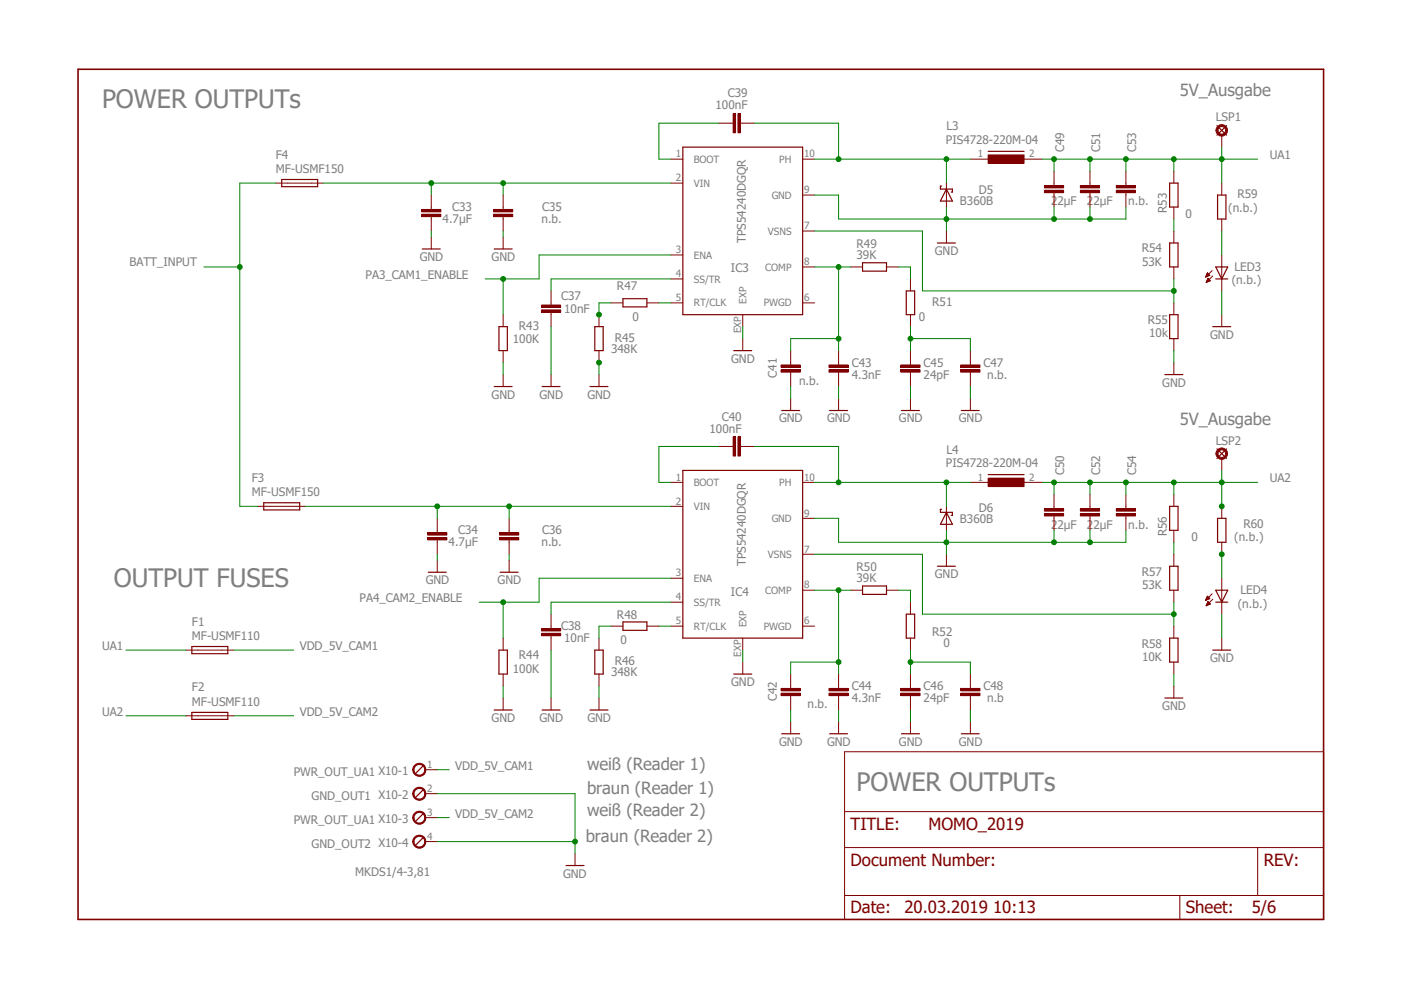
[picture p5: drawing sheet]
<svg xmlns="http://www.w3.org/2000/svg" width="297mm" height="210mm" viewBox="0 0 297 210" stroke-linecap="round" stroke-linejoin="round" font-family="sans-serif">
<path d="M16.5 14.7h264.1v180.2h-264.1z" fill="none" stroke="#7f0000" stroke-width=".34"/>
<path d="M193 76.9v.5M193 78.9v.5M179.1 159.4h101.5v35.5h-101.5zM179.1 179.7h101.5M179.1 172.1h101.5M266.7 179.7v10.2M179.1 189.9h101.5M250.1 189.9v5" fill="none" stroke="#7f0000" stroke-width=".21"/>
<path d="M191 78.4h4.1v.5h-4.1z" fill-rule="evenodd" fill="#7f0000"/>
<path d="M191 78.4h4.1v.5h-4.1z" fill="none" stroke="#7f0000" stroke-width=".21"/>
<path d="M191 77.4h4.1v.5h-4.1z" fill-rule="evenodd" fill="#7f0000"/>
<path d="M116.8 64.2v.5M116.8 66.2v.5M191 77.4h4.1v.5h-4.1zM193 74.3v2.6M193 79.4v2.6" fill="none" stroke="#7f0000" stroke-width=".21"/>
<path d="M114.8 65.7h4.1v.5h-4.1z" fill-rule="evenodd" fill="#7f0000"/>
<path d="M114.8 65.7h4.1v.5h-4.1z" fill="none" stroke="#7f0000" stroke-width=".21"/>
<path d="M114.8 64.7h4.1v.5h-4.1z" fill-rule="evenodd" fill="#7f0000"/>
<path d="M154.9 26.1h.5M157 26.1h.5M180.3 56.6h2.6M188 56.6h2.5M114.8 64.7h4.1v.5h-4.1zM116.8 61.7v2.5M116.8 66.7v2.6M127 66.7v2.6M127 74.3v2.6" fill="none" stroke="#7f0000" stroke-width=".21"/>
<path d="M182.9 55.7h5.1v1.8h-5.1zM126.1 69.3h1.8v5h-1.8z" fill="none" stroke="#7f0000" stroke-width=".25"/>
<path d="M155.4 24.1h.6v4.1h-.6z" fill-rule="evenodd" fill="#7f0000"/>
<path d="M155.4 24.1h.6v4.1h-.6z" fill="none" stroke="#7f0000" stroke-width=".21"/>
<path d="M156.5 24.1h.5v4.1h-.5z" fill-rule="evenodd" fill="#7f0000"/>
<path d="M152.4 26.1h2.5M156.5 24.1h.5v4.1h-.5zM157.5 26.1h2.5M91.4 43.9v.5M91.4 45.9v.5M91.4 50.2v2.6" fill="none" stroke="#7f0000" stroke-width=".21"/>
<path d="M89.5 52.8h3.8" fill="none" stroke="#7f0000" stroke-width=".25"/>
<path d="M89.4 45.4h4.1v.5h-4.1z" fill-rule="evenodd" fill="#7f0000"/>
<path d="M89.4 45.4h4.1v.5h-4.1z" fill="none" stroke="#7f0000" stroke-width=".21"/>
<path d="M89.4 44.4h4.1v.5h-4.1z" fill-rule="evenodd" fill="#7f0000"/>
<path d="M89.4 44.4h4.1v.5h-4.1zM91.4 41.4v2.5M91.4 46.4v2.6" fill="none" stroke="#7f0000" stroke-width=".21"/>
<path d="M258 26.6l2.1 2.1M260.1 26.6l-2.1 2.1" fill="none" stroke="#7f0000" stroke-width=".25"/>
<path d="M258.2 26.8a1.22 1.22 0 0 1 1.9 .3 1.22 1.22 0 0 1-.8 1.8 1.22 1.22 0 0 1-1.5-1.3h.4a.82 .82 0 0 1 1.2-.7 .82 .82 0 0 1 .2 1.4 .82 .82 0 0 1-1.3-.4l-.1-.3h-.4l.1-.4z" fill-rule="evenodd" fill="#7f0000"/>
<path d="M258.2 26.8a1.22 1.22 0 0 1 1.9 .3 1.22 1.22 0 0 1-.8 1.8 1.22 1.22 0 0 1-1.5-1.3h.4a.82 .82 0 0 1 1.2-.7 .82 .82 0 0 1 .2 1.4 .82 .82 0 0 1-1.3-.4l-.1-.3h-.4l.1-.4zM259 28.7v2.5" fill="none" stroke="#7f0000" stroke-width=".21"/>
<path d="M258 95.2l2.1 2M260.1 95.2l-2.1 2" fill="none" stroke="#7f0000" stroke-width=".25"/>
<path d="M258.2 95.3a1.22 1.22 0 0 1 1.9 .3 1.22 1.22 0 0 1-.8 1.8 1.22 1.22 0 0 1-1.5-1.2h.4a.82 .82 0 0 1 1.2-.7 .82 .82 0 0 1 .2 1.3 .82 .82 0 0 1-1.3-.3l-.1-.3h-.4l.1-.5z" fill-rule="evenodd" fill="#7f0000"/>
<g fill="none" stroke="#7f0000" stroke-width=".21">
<path d="M142.2 38.8h2.6M142.2 33.7h2.6M170.2 33.7h2.5M142.2 54.1h2.6M142.2 59.1h2.6M170.2 41.4h2.5M170.2 49h2.5M170.2 56.6h2.5M193 59.1v2.6M116.8 79.4v2.6M127 79.4v2.6M129.5 64.2h2.6"/>
<path d="M137.2 64.2h2.5M142.2 64.2h2.6M157.5 66.7v2.6M157.5 71.8v2.5M170.2 64.2h2.5M193 66.7v2.6M205.7 76.9v.5M205.7 78.9v.5M193 84.5v2.5M258.2 95.3a1.22 1.22 0 0 1 1.9 .3 1.22 1.22 0 0 1-.8 1.8 1.22 1.22 0 0 1-1.5-1.2h.4a.82 .82 0 0 1 1.2-.7 .82 .82 0 0 1 .2 1.3 .82 .82 0 0 1-1.3-.3l-.1-.3h-.4l.1-.5zM259 97.2v2.5"/>
</g>
<path d="M144.8 31.2h25.4v35.5h-25.4zM132.1 63.3h5.1v1.8h-5.1zM155.6 74.3h3.8M192.1 61.7h1.8v5h-1.8zM114.9 82h3.8M125.1 82h3.8M191.1 87h3.8" fill="none" stroke="#7f0000" stroke-width=".25"/>
<path d="M203.7 78.4h4.1v.5h-4.1z" fill-rule="evenodd" fill="#7f0000"/>
<path d="M203.7 78.4h4.1v.5h-4.1z" fill="none" stroke="#7f0000" stroke-width=".21"/>
<path d="M203.7 77.4h4.1v.5h-4.1z" fill-rule="evenodd" fill="#7f0000"/>
<path d="M177.8 76.9v.5M177.8 78.9v.5M203.7 77.4h4.1v.5h-4.1zM205.7 74.3v2.6M205.7 79.4v2.6M205.7 84.5v2.5" fill="none" stroke="#7f0000" stroke-width=".21"/>
<path d="M203.8 87h3.8" fill="none" stroke="#7f0000" stroke-width=".25"/>
<path d="M175.8 78.4h4v.5h-4z" fill-rule="evenodd" fill="#7f0000"/>
<path d="M175.8 78.4h4v.5h-4z" fill="none" stroke="#7f0000" stroke-width=".21"/>
<path d="M175.8 77.4h4v.5h-4z" fill-rule="evenodd" fill="#7f0000"/>
<path d="M167.6 76.9v.5M167.6 78.9v.5M175.8 77.4h4v.5h-4zM177.8 74.3v2.6M177.8 79.4v2.6M177.8 84.5v2.5" fill="none" stroke="#7f0000" stroke-width=".21"/>
<path d="M175.9 87h3.8" fill="none" stroke="#7f0000" stroke-width=".25"/>
<path d="M165.6 78.4h4.1v.5h-4.1z" fill-rule="evenodd" fill="#7f0000"/>
<path d="M165.6 78.4h4.1v.5h-4.1z" fill="none" stroke="#7f0000" stroke-width=".21"/>
<path d="M165.6 77.4h4.1v.5h-4.1z" fill-rule="evenodd" fill="#7f0000"/>
<path d="M200.7 38.8v5.1M165.6 77.4h4.1v.5h-4.1zM167.6 74.3v2.6M167.6 79.4v2.6M167.6 84.5v2.5" fill="none" stroke="#7f0000" stroke-width=".21"/>
<path d="M199.6 39.5h-.2v.6h2.5v.6h-.2M209.5 32.1h7.6M200.7 40.1l1.2 2.5h-2.5zM165.7 87h3.8" fill="none" stroke="#7f0000" stroke-width=".25"/>
<path d="M209.5 32.9h7.6v1.7h-7.6z" fill-rule="evenodd" fill="#7f0000"/>
<path d="M205.7 33.7h5.1M209.5 32.9h7.6v1.7h-7.6zM215.9 33.7h5M248.9 36.3v2.5M106.7 43.9v.5M106.7 45.9v.5M200.7 49v2.5M248.9 43.9v2.5M248.9 49v2.5M248.9 56.6v2.5M248.9 64.2v2.5M248.9 71.8v2.5" fill="none" stroke="#7f0000" stroke-width=".21"/>
<path d="M248 38.8h1.8v5.1h-1.8zM198.8 51.5h3.8M248 51.5h1.8v5.1h-1.8zM248 66.7h1.8v5.1h-1.8z" fill="none" stroke="#7f0000" stroke-width=".25"/>
<path d="M104.6 45.4h4.1v.5h-4.1z" fill-rule="evenodd" fill="#7f0000"/>
<path d="M104.6 45.4h4.1v.5h-4.1z" fill="none" stroke="#7f0000" stroke-width=".21"/>
<path d="M104.6 44.4h4.1v.5h-4.1z" fill-rule="evenodd" fill="#7f0000"/>
<path d="M223.5 38.8v.5M104.6 44.4h4.1v.5h-4.1zM106.7 41.4v2.5M106.7 46.4v2.6M106.7 50.2v2.6M223.5 40.9v.5" fill="none" stroke="#7f0000" stroke-width=".21"/>
<path d="M104.8 52.8h3.8" fill="none" stroke="#7f0000" stroke-width=".25"/>
<path d="M221.4 40.3h4.1v.6h-4.1z" fill-rule="evenodd" fill="#7f0000"/>
<path d="M221.4 40.3h4.1v.6h-4.1z" fill="none" stroke="#7f0000" stroke-width=".21"/>
<path d="M221.4 39.3h4.1v.5h-4.1z" fill-rule="evenodd" fill="#7f0000"/>
<path d="M221.4 39.3h4.1v.5h-4.1zM223.5 36.3v2.5M231.1 38.8v.5M223.5 41.4v2.5M231.1 40.9v.5" fill="none" stroke="#7f0000" stroke-width=".21"/>
<path d="M229.1 40.3h4v.6h-4z" fill-rule="evenodd" fill="#7f0000"/>
<path d="M229.1 40.3h4v.6h-4z" fill="none" stroke="#7f0000" stroke-width=".21"/>
<path d="M229.1 39.3h4v.5h-4z" fill-rule="evenodd" fill="#7f0000"/>
<path d="M229.1 39.3h4v.5h-4zM231.1 36.3v2.5M238.7 38.8v.5M231.1 41.4v2.5M238.7 40.9v.5" fill="none" stroke="#7f0000" stroke-width=".21"/>
<path d="M236.7 40.3h4v.6h-4z" fill-rule="evenodd" fill="#7f0000"/>
<path d="M236.7 40.3h4v.6h-4z" fill="none" stroke="#7f0000" stroke-width=".21"/>
<path d="M236.7 39.3h4v.5h-4z" fill-rule="evenodd" fill="#7f0000"/>
<path d="M236.7 39.3h4v.5h-4zM238.7 36.3v2.5M238.7 41.4v2.5M248.9 76.9v2.5M193 145.5v.5M193 147.5v.5" fill="none" stroke="#7f0000" stroke-width=".21"/>
<path d="M247 79.4h3.8" fill="none" stroke="#7f0000" stroke-width=".25"/>
<path d="M191 147h4.1v.5h-4.1z" fill-rule="evenodd" fill="#7f0000"/>
<path d="M191 147h4.1v.5h-4.1z" fill="none" stroke="#7f0000" stroke-width=".21"/>
<path d="M191 146h4.1v.5h-4.1z" fill-rule="evenodd" fill="#7f0000"/>
<path d="M116.8 132.8v.5M116.8 134.8v.5M191 146h4.1v.5h-4.1zM193 142.9v2.6M193 148v2.5" fill="none" stroke="#7f0000" stroke-width=".21"/>
<path d="M114.8 134.3h4.1v.5h-4.1z" fill-rule="evenodd" fill="#7f0000"/>
<path d="M114.8 134.3h4.1v.5h-4.1z" fill="none" stroke="#7f0000" stroke-width=".21"/>
<path d="M114.8 133.3h4.1v.5h-4.1z" fill-rule="evenodd" fill="#7f0000"/>
<path d="M154.9 94.7h.5M157 94.7h.5M114.8 133.3h4.1v.5h-4.1zM116.8 130.2v2.6M116.8 135.3v2.5M127 135.3v2.5M180.3 125.1h2.6M188 125.1h2.5M127 142.9v2.6" fill="none" stroke="#7f0000" stroke-width=".21"/>
<path d="M126.1 137.8h1.8v5.1h-1.8zM182.9 124.2h5.1v1.8h-5.1z" fill="none" stroke="#7f0000" stroke-width=".25"/>
<path d="M155.4 92.6h.6v4.1h-.6z" fill-rule="evenodd" fill="#7f0000"/>
<path d="M155.4 92.6h.6v4.1h-.6z" fill="none" stroke="#7f0000" stroke-width=".21"/>
<path d="M156.5 92.6h.5v4.1h-.5z" fill-rule="evenodd" fill="#7f0000"/>
<path d="M152.4 94.7h2.5M156.5 92.6h.5v4.1h-.5zM157.5 94.7h2.5M92.7 112.4v.5M92.7 114.5v.5M92.7 118.8v2.5" fill="none" stroke="#7f0000" stroke-width=".21"/>
<path d="M90.8 121.3h3.8" fill="none" stroke="#7f0000" stroke-width=".25"/>
<path d="M90.7 114h4v.5h-4z" fill-rule="evenodd" fill="#7f0000"/>
<path d="M90.7 114h4v.5h-4z" fill="none" stroke="#7f0000" stroke-width=".21"/>
<path d="M90.7 112.9h4v.6h-4z" fill-rule="evenodd" fill="#7f0000"/>
<g fill="none" stroke="#7f0000" stroke-width=".21">
<path d="M90.7 112.9h4v.6h-4zM92.7 109.9v2.5M92.7 115v2.5M142.2 107.4h2.6M142.2 102.3h2.6M170.2 109.9h2.5M170.2 117.5h2.5M170.2 102.3h2.5M129.5 132.8h2.6M137.2 132.8h2.5M142.2 122.6h2.6M142.2 127.7h2.6"/>
<path d="M142.2 132.8h2.6M157.5 135.3v2.5M170.2 125.1h2.5M170.2 132.8h2.5M193 127.7v2.5M193 135.3v2.5M116.8 148v2.5M127 148v2.5M157.5 140.4v2.5M193 153v2.6M205.7 145.5v.5M205.7 147.5v.5"/>
</g>
<path d="M144.8 99.7h25.4v35.6h-25.4zM132.1 131.9h5.1v1.7h-5.1zM192.1 130.2h1.8v5.1h-1.8zM114.9 150.5h3.8M125.1 150.5h3.8M155.6 142.9h3.8M191.1 155.6h3.8" fill="none" stroke="#7f0000" stroke-width=".25"/>
<path d="M203.7 147h4.1v.5h-4.1z" fill-rule="evenodd" fill="#7f0000"/>
<path d="M203.7 147h4.1v.5h-4.1z" fill="none" stroke="#7f0000" stroke-width=".21"/>
<path d="M203.7 146h4.1v.5h-4.1z" fill-rule="evenodd" fill="#7f0000"/>
<path d="M177.8 145.5v.5M177.8 147.5v.5M203.7 146h4.1v.5h-4.1zM205.7 142.9v2.6M205.7 148v2.5M205.7 153v2.6" fill="none" stroke="#7f0000" stroke-width=".21"/>
<path d="M203.8 155.6h3.8" fill="none" stroke="#7f0000" stroke-width=".25"/>
<path d="M175.8 147h4v.5h-4z" fill-rule="evenodd" fill="#7f0000"/>
<path d="M175.8 147h4v.5h-4z" fill="none" stroke="#7f0000" stroke-width=".21"/>
<path d="M175.8 146h4v.5h-4z" fill-rule="evenodd" fill="#7f0000"/>
<path d="M167.6 145.5v.5M167.6 147.5v.5M175.8 146h4v.5h-4zM177.8 142.9v2.6M177.8 148v2.5M177.8 153v2.6" fill="none" stroke="#7f0000" stroke-width=".21"/>
<path d="M175.9 155.6h3.8" fill="none" stroke="#7f0000" stroke-width=".25"/>
<path d="M165.6 147h4.1v.5h-4.1z" fill-rule="evenodd" fill="#7f0000"/>
<path d="M165.6 147h4.1v.5h-4.1z" fill="none" stroke="#7f0000" stroke-width=".21"/>
<path d="M165.6 146h4.1v.5h-4.1z" fill-rule="evenodd" fill="#7f0000"/>
<path d="M200.7 107.4v5M165.6 146h4.1v.5h-4.1zM167.6 142.9v2.6M167.6 148v2.5M167.6 153v2.6" fill="none" stroke="#7f0000" stroke-width=".21"/>
<path d="M199.6 108h-.2v.6h2.5v.7h-.2M200.7 108.6l1.2 2.6h-2.5zM209.5 100.6h7.6M165.7 155.6h3.8" fill="none" stroke="#7f0000" stroke-width=".25"/>
<path d="M209.5 101.4h7.6v1.8h-7.6z" fill-rule="evenodd" fill="#7f0000"/>
<path d="M107.9 112.4v.5M107.9 114.5v.5M200.7 117.5v2.6M205.7 102.3h5.1M209.5 101.4h7.6v1.8h-7.6zM215.9 102.3h5M248.9 104.8v2.6M248.9 112.4v2.6M248.9 117.5v2.6M248.9 125.1v2.6M248.9 132.8v2.5M248.9 140.4v2.5" fill="none" stroke="#7f0000" stroke-width=".21"/>
<path d="M248 107.4h1.8v5h-1.8zM198.8 120.1h3.8M248 120.1h1.8v5h-1.8zM248 135.3h1.8v5.1h-1.8z" fill="none" stroke="#7f0000" stroke-width=".25"/>
<path d="M105.9 114h4.1v.5h-4.1z" fill-rule="evenodd" fill="#7f0000"/>
<path d="M105.9 114h4.1v.5h-4.1z" fill="none" stroke="#7f0000" stroke-width=".21"/>
<path d="M105.9 112.9h4.1v.6h-4.1z" fill-rule="evenodd" fill="#7f0000"/>
<path d="M105.9 112.9h4.1v.6h-4.1zM107.9 109.9v2.5M107.9 115v2.5M107.9 118.8v2.5M223.5 107.4v.5M223.5 109.4v.5" fill="none" stroke="#7f0000" stroke-width=".21"/>
<path d="M106 121.3h3.9" fill="none" stroke="#7f0000" stroke-width=".25"/>
<path d="M221.4 108.9h4.1v.5h-4.1z" fill-rule="evenodd" fill="#7f0000"/>
<path d="M221.4 108.9h4.1v.5h-4.1z" fill="none" stroke="#7f0000" stroke-width=".21"/>
<path d="M221.4 107.9h4.1v.5h-4.1z" fill-rule="evenodd" fill="#7f0000"/>
<path d="M221.4 107.9h4.1v.5h-4.1zM223.5 104.8v2.6M223.5 109.9v2.5M231.1 107.4v.5M231.1 109.4v.5" fill="none" stroke="#7f0000" stroke-width=".21"/>
<path d="M229.1 108.9h4v.5h-4z" fill-rule="evenodd" fill="#7f0000"/>
<path d="M229.1 108.9h4v.5h-4z" fill="none" stroke="#7f0000" stroke-width=".21"/>
<path d="M229.1 107.9h4v.5h-4z" fill-rule="evenodd" fill="#7f0000"/>
<path d="M229.1 107.9h4v.5h-4zM231.1 104.8v2.6M231.1 109.9v2.5M238.7 107.4v.5M238.7 109.4v.5" fill="none" stroke="#7f0000" stroke-width=".21"/>
<path d="M236.7 108.9h4v.5h-4z" fill-rule="evenodd" fill="#7f0000"/>
<path d="M236.7 108.9h4v.5h-4z" fill="none" stroke="#7f0000" stroke-width=".21"/>
<path d="M236.7 107.9h4v.5h-4z" fill-rule="evenodd" fill="#7f0000"/>
<g fill="none" stroke="#7f0000" stroke-width=".21">
<path d="M58.5 38.8h10.1M259 38.8v2.6M255.6 58.7h.2M255.7 58.6h.3M255.7 58.5h.5M255.8 58.4h.6M255.8 58.3h.7M255.8 59.8h.1M255.8 58.2h.6M255.8 59.7h.3M255.9 58.1h.4M255.9 59.6h.4"/>
<path d="M255.9 59.6h.6M255.9 58h.3M255.9 59.5h.7M255.9 58h.2M255.9 59.4h.6M256 57.9l-.4 .9M256 57.9l.5 .5-.9 .4M256 57.9h.1M256 59.3h.4M256 59.2h.3M256.1 59.1h.1M256.1 59l-.4 .9"/>
<path d="M256.1 59l.5 .5-.9 .4M256.1 59h.1M257 57.4l-1.4 1.4M257.1 58.5l-1.4 1.4M259 46.4v2.6M259 54.1v7.6M106.7 66.7v2.6M106.7 74.3v2.6M106.7 79.4v2.6M259 66.7v2.6M54.6 107.4h10.2M236.7 107.9h4v.5h-4z"/>
<path d="M238.7 104.8v2.6M238.7 109.9v2.5M259 107.4v2.5M259 115v2.5M39.4 137.8h10.2M106.7 135.3v2.5M255.6 127.3h.1M255.6 127.2h.3M255.7 127.1h.4M255.7 127h.6M255.7 128.4h.1M255.8 126.9h.7"/>
<path d="M255.8 128.3h.2M255.8 126.8h.6M255.8 128.2h.4M255.9 126.7h.4M255.9 128.1h.5M255.9 126.6h.3M255.9 128.1h.7M255.9 126.5h.2M255.9 128h.6M256 126.4h.1M256 127.9h.5M256 127.8h.4"/>
<path d="M256.1 127.7h.2M256.1 127.6h.1M256.5 126.9l-.5-.5-.4 .9M256.5 126.9l-.9 .4M256.6 128.1l-.5-.5-.4 .8M256.6 128.1l-.9 .3M257 125.9l-1.4 1.4M257.1 127l-1.4 1.4M259 122.6v7.6M259 135.3v2.5M39.4 151.8h10.2M106.7 142.9v2.6"/>
<path d="M106.7 148v2.5M248.9 145.5v2.5"/>
</g>
<g fill="none" stroke="#7f0000" stroke-width=".25">
<path d="M59.7 38.1h7.6v1.5h-7.6zM257.8 56.6h2.5l-1.3 2.5zM257.8 59.1h2.5M258.1 41.4h1.8v5h-1.8zM105.8 69.3h1.8v5h-1.8zM257.1 69.3h3.8M104.8 82h3.8M55.9 106.6h7.6v1.5h-7.6zM258.1 109.9h1.8v5.1h-1.8zM40.7 137.1h7.6v1.5h-7.6zM105.8 137.8h1.8v5.1h-1.8zM257.1 137.8h3.8"/>
<path d="M257.8 125.1h2.5l-1.3 2.6zM257.8 127.7h2.5M40.7 151h7.6v1.5h-7.6zM104.8 150.5h3.8M247 148h3.8M89.7 162.4l-1.6 1.6"/>
</g>
<path d="M87.8 162.3a1.4 1.4 0 0 1 2.3 .2 1.4 1.4 0 0 1-.8 2.1 1.4 1.4 0 0 1-1.8-1.4h.3a1.15 1.15 0 0 1 1.5-1.1 1.15 1.15 0 0 1 .4 1.9 1.15 1.15 0 0 1-1.9-.4v-.4h-.3z" fill-rule="evenodd" fill="#7f0000"/>
<path d="M87.8 162.3a1.4 1.4 0 0 1 2.3 .2 1.4 1.4 0 0 1-.8 2.1 1.4 1.4 0 0 1-1.8-1.4h.3a1.15 1.15 0 0 1 1.5-1.1 1.15 1.15 0 0 1 .4 1.9 1.15 1.15 0 0 1-1.9-.4v-.4h-.3zM90.2 163.2h2.5" fill="none" stroke="#7f0000" stroke-width=".21"/>
<path d="M89.7 167.5l-1.6 1.5" fill="none" stroke="#7f0000" stroke-width=".25"/>
<path d="M87.8 167.4a1.4 1.4 0 0 1 2.3 .1 1.4 1.4 0 0 1-.8 2.1 1.4 1.4 0 0 1-1.8-1.3h.3a1.15 1.15 0 0 1 1.5-1.1 1.15 1.15 0 0 1 .4 1.9 1.15 1.15 0 0 1-1.9-.4v-.4h-.3z" fill-rule="evenodd" fill="#7f0000"/>
<path d="M87.8 167.4a1.4 1.4 0 0 1 2.3 .1 1.4 1.4 0 0 1-.8 2.1 1.4 1.4 0 0 1-1.8-1.3h.3a1.15 1.15 0 0 1 1.5-1.1 1.15 1.15 0 0 1 .4 1.9 1.15 1.15 0 0 1-1.9-.4v-.4h-.3zM90.2 168.3h2.5" fill="none" stroke="#7f0000" stroke-width=".21"/>
<path d="M89.7 172.6l-1.6 1.5" fill="none" stroke="#7f0000" stroke-width=".25"/>
<path d="M87.8 172.5a1.4 1.4 0 0 1 2.3 .1 1.4 1.4 0 0 1-.8 2.1 1.4 1.4 0 0 1-1.8-1.3h.3a1.15 1.15 0 0 1 1.5-1.2 1.15 1.15 0 0 1 .4 1.9 1.15 1.15 0 0 1-1.9-.4v-.3h-.3z" fill-rule="evenodd" fill="#7f0000"/>
<path d="M87.8 172.5a1.4 1.4 0 0 1 2.3 .1 1.4 1.4 0 0 1-.8 2.1 1.4 1.4 0 0 1-1.8-1.3h.3a1.15 1.15 0 0 1 1.5-1.2 1.15 1.15 0 0 1 .4 1.9 1.15 1.15 0 0 1-1.9-.4v-.3h-.3zM90.2 173.4h2.5" fill="none" stroke="#7f0000" stroke-width=".21"/>
<path d="M89.7 177.7l-1.6 1.5" fill="none" stroke="#7f0000" stroke-width=".25"/>
<path d="M87.8 177.5a1.39 1.39 0 0 1 2.3 .2 1.39 1.39 0 0 1-.8 2.1 1.39 1.39 0 0 1-1.8-1.4h.3a1.15 1.15 0 0 1 1.5-1.1 1.15 1.15 0 0 1 .4 1.9 1.15 1.15 0 0 1-1.9-.4v-.4h-.3z" fill-rule="evenodd" fill="#7f0000"/>
<path d="M87.8 177.5a1.39 1.39 0 0 1 2.3 .2 1.39 1.39 0 0 1-.8 2.1 1.39 1.39 0 0 1-1.8-1.4h.3a1.15 1.15 0 0 1 1.5-1.1 1.15 1.15 0 0 1 .4 1.9 1.15 1.15 0 0 1-1.9-.4v-.4h-.3zM90.2 178.4h2.5M121.9 181v2.5" fill="none" stroke="#7f0000" stroke-width=".21"/>
<path d="M120 183.5h3.8" fill="none" stroke="#7f0000" stroke-width=".25"/>
<path d="M91.4 49v1.2M172.7 41.4h5.1v5h22.9M200.7 43.9v5.1M116.8 69.3v10.1M157.5 69.3v2.5M167.6 82v2.5M177.8 82v2.5M193 82v2.5M205.7 82v2.5" fill="none" stroke="#007f00" stroke-width=".21"/>
<circle cx="200.7" cy="46.4" r=".51" fill="#007f00"/>
<g fill="none" stroke="#007f00" stroke-width=".21">
<path d="M223.5 43.9v2.5M231.1 43.9v2.5h-30.4"/>
<circle cx="200.7" cy="46.4" r=".51"/>
</g>
<circle cx="223.5" cy="46.4" r=".51" fill="#007f00"/>
<g fill="none" stroke="#007f00" stroke-width=".21">
<path d="M238.7 43.9v2.5h-7.6"/>
<circle cx="223.5" cy="46.4" r=".51"/>
</g>
<circle cx="231.1" cy="46.4" r=".51" fill="#007f00"/>
<g fill="none" stroke="#007f00" stroke-width=".21">
<path d="M106.7 49v1.2M92.7 117.5v1.3M172.7 109.9h5.1v5.1h22.9M200.7 112.4v5.1M116.8 137.8v10.2M157.5 137.8v2.6M167.6 150.5v2.5M177.8 150.5v2.5M193 150.5v2.5M205.7 150.5v2.5"/>
<circle cx="231.1" cy="46.4" r=".51"/>
</g>
<circle cx="200.7" cy="115" r=".51" fill="#007f00"/>
<g fill="none" stroke="#007f00" stroke-width=".21">
<path d="M223.5 112.4v2.6M231.1 112.4v2.6h-30.4"/>
<circle cx="200.7" cy="115" r=".51"/>
</g>
<circle cx="223.5" cy="115" r=".51" fill="#007f00"/>
<g fill="none" stroke="#007f00" stroke-width=".21">
<path d="M238.7 112.4v2.6h-7.6"/>
<circle cx="223.5" cy="115" r=".51"/>
</g>
<circle cx="231.1" cy="115" r=".51" fill="#007f00"/>
<g fill="none" stroke="#007f00" stroke-width=".21">
<path d="M106.7 76.9v2.5M127 76.9v2.5M259 61.7v5M107.9 117.5v1.3M259 130.2v5.1M106.7 145.5v2.5"/>
<circle cx="231.1" cy="115" r=".51"/>
</g>
<circle cx="127" cy="76.9" r=".51" fill="#007f00"/>
<g fill="none" stroke="#007f00" stroke-width=".21">
<path d="M248.9 74.3v2.6M127 145.5v2.5M248.9 142.9v2.6M92.7 168.3h29.2v12.7M92.7 178.4h29.2"/>
<circle cx="127" cy="76.9" r=".51"/>
</g>
<circle cx="121.9" cy="178.4" r=".51" fill="#007f00"/>
<g fill="none" stroke="#007f00" stroke-width=".21">
<path d="M152.4 26.1h-12.7v7.6h2.5M160 26.1h17.8v7.6M172.7 33.7h28v5.1"/>
<circle cx="121.9" cy="178.4" r=".51"/>
</g>
<circle cx="177.8" cy="33.7" r=".51" fill="#007f00"/>
<g fill="none" stroke="#007f00" stroke-width=".21">
<path d="M200.7 33.7h5"/>
<circle cx="177.8" cy="33.7" r=".51"/>
</g>
<circle cx="200.7" cy="33.7" r=".51" fill="#007f00"/>
<g fill="none" stroke="#007f00" stroke-width=".21">
<path d="M142.2 59.1h-25.4v2.6M172.7 56.6h5.1v17.7M177.8 71.8h-10.2v2.5"/>
<circle cx="200.7" cy="33.7" r=".51"/>
</g>
<circle cx="177.8" cy="71.8" r=".51" fill="#007f00"/>
<g fill="none" stroke="#007f00" stroke-width=".21">
<path d="M177.8 56.6h2.5"/>
<circle cx="177.8" cy="71.8" r=".51"/>
</g>
<circle cx="177.8" cy="56.6" r=".51" fill="#007f00"/>
<g fill="none" stroke="#007f00" stroke-width=".21">
<path d="M193 69.3v5M193 71.8h12.7v2.5"/>
<circle cx="177.8" cy="56.6" r=".51"/>
</g>
<circle cx="193" cy="71.8" r=".51" fill="#007f00"/>
<g fill="none" stroke="#007f00" stroke-width=".21">
<path d="M172.7 49h22.9v12.7h53.3M248.9 59.1v5.1"/>
<circle cx="193" cy="71.8" r=".51"/>
</g>
<circle cx="248.9" cy="61.7" r=".51" fill="#007f00"/>
<g fill="none" stroke="#007f00" stroke-width=".21">
<path d="M152.4 94.7h-12.7v7.6h2.5M160 94.7h17.8v7.6M172.7 102.3h28v5.1"/>
<circle cx="248.9" cy="61.7" r=".51"/>
</g>
<circle cx="177.8" cy="102.3" r=".51" fill="#007f00"/>
<g fill="none" stroke="#007f00" stroke-width=".21">
<path d="M200.7 102.3h5"/>
<circle cx="177.8" cy="102.3" r=".51"/>
</g>
<circle cx="200.7" cy="102.3" r=".51" fill="#007f00"/>
<g fill="none" stroke="#007f00" stroke-width=".21">
<path d="M142.2 127.7h-25.4v2.5M172.7 125.1h5.1v17.8M177.8 140.4h-10.2v2.5"/>
<circle cx="200.7" cy="102.3" r=".51"/>
</g>
<circle cx="177.8" cy="140.4" r=".51" fill="#007f00"/>
<g fill="none" stroke="#007f00" stroke-width=".21">
<path d="M177.8 125.1h2.5"/>
<circle cx="177.8" cy="140.4" r=".51"/>
</g>
<circle cx="177.8" cy="125.1" r=".51" fill="#007f00"/>
<g fill="none" stroke="#007f00" stroke-width=".21">
<path d="M193 137.8v5.1M193 140.4h12.7v2.5"/>
<circle cx="177.8" cy="125.1" r=".51"/>
</g>
<circle cx="193" cy="140.4" r=".51" fill="#007f00"/>
<g fill="none" stroke="#007f00" stroke-width=".21">
<path d="M172.7 117.5h22.9v12.7h53.3M248.9 127.7v5.1"/>
<circle cx="193" cy="140.4" r=".51"/>
</g>
<circle cx="248.9" cy="130.2" r=".51" fill="#007f00"/>
<g fill="none" stroke="#007f00" stroke-width=".21">
<path d="M259 117.5v5.1"/>
<circle cx="248.9" cy="130.2" r=".51"/>
</g>
<circle cx="259" cy="117.5" r=".51" fill="#007f00"/>
<g fill="none" stroke="#007f00" stroke-width=".21">
<path d="M129.5 64.2h-2.5v2.5"/>
<circle cx="259" cy="117.5" r=".51"/>
</g>
<circle cx="127" cy="66.7" r=".51" fill="#007f00"/>
<g fill="none" stroke="#007f00" stroke-width=".21">
<path d="M220.9 33.7h10.2v2.6M223.5 33.7v2.6M190.5 56.6h2.5v2.5M248.9 46.4v2.6M259 49v5.1M139.7 64.2h2.5M248.9 115v2.5M129.5 132.8h-2.5v2.5M139.7 132.8h2.5M190.5 125.1h2.5v2.6"/>
<circle cx="127" cy="66.7" r=".51"/>
</g>
<circle cx="223.5" cy="33.7" r=".51" fill="#007f00"/>
<g fill="none" stroke="#007f00" stroke-width=".21">
<path d="M231.1 33.7h7.6v2.6"/>
<circle cx="223.5" cy="33.7" r=".51"/>
</g>
<circle cx="231.1" cy="33.7" r=".51" fill="#007f00"/>
<circle cx="231.1" cy="33.7" r=".51" fill="none" stroke="#007f00" stroke-width=".21"/>
<circle cx="238.7" cy="33.7" r=".51" fill="#007f00"/>
<g fill="none" stroke="#007f00" stroke-width=".21">
<path d="M238.7 33.7h28M259 31.2v2.5"/>
<circle cx="238.7" cy="33.7" r=".51"/>
</g>
<circle cx="259" cy="33.7" r=".51" fill="#007f00"/>
<g fill="none" stroke="#007f00" stroke-width=".21">
<path d="M248.9 33.7v2.6"/>
<circle cx="259" cy="33.7" r=".51"/>
</g>
<circle cx="248.9" cy="33.7" r=".51" fill="#007f00"/>
<g fill="none" stroke="#007f00" stroke-width=".21">
<path d="M259 33.7v5.1M220.9 102.3h10.2v2.5M223.5 102.3v2.5M26.7 137.8h12.7"/>
<circle cx="248.9" cy="33.7" r=".51"/>
</g>
<circle cx="223.5" cy="102.3" r=".51" fill="#007f00"/>
<g fill="none" stroke="#007f00" stroke-width=".21">
<path d="M231.1 102.3h7.6v2.5"/>
<circle cx="223.5" cy="102.3" r=".51"/>
</g>
<circle cx="231.1" cy="102.3" r=".51" fill="#007f00"/>
<circle cx="231.1" cy="102.3" r=".51" fill="none" stroke="#007f00" stroke-width=".21"/>
<circle cx="238.7" cy="102.3" r=".51" fill="#007f00"/>
<g fill="none" stroke="#007f00" stroke-width=".21">
<path d="M259 99.7v2.6M238.7 102.3h28"/>
<circle cx="238.7" cy="102.3" r=".51"/>
</g>
<circle cx="259" cy="102.3" r=".51" fill="#007f00"/>
<g fill="none" stroke="#007f00" stroke-width=".21">
<path d="M248.9 102.3v2.5"/>
<circle cx="259" cy="102.3" r=".51"/>
</g>
<circle cx="248.9" cy="102.3" r=".51" fill="#007f00"/>
<g fill="none" stroke="#007f00" stroke-width=".21">
<path d="M259 102.3v5.1"/>
<circle cx="248.9" cy="102.3" r=".51"/>
</g>
<circle cx="259" cy="107.4" r=".51" fill="#007f00"/>
<g fill="none" stroke="#007f00" stroke-width=".21">
<path d="M68.6 38.8h38.1v2.6M91.4 38.8v2.6M49.6 137.8h12.7M26.7 151.8h12.7M49.6 151.8h12.7M92.7 163.2h2.5M92.7 173.4h2.5"/>
<circle cx="259" cy="107.4" r=".51"/>
</g>
<circle cx="91.4" cy="38.8" r=".51" fill="#007f00"/>
<g fill="none" stroke="#007f00" stroke-width=".21">
<path d="M106.7 38.8h35.5"/>
<circle cx="91.4" cy="38.8" r=".51"/>
</g>
<circle cx="106.7" cy="38.8" r=".51" fill="#007f00"/>
<g fill="none" stroke="#007f00" stroke-width=".21">
<path d="M64.8 107.4h43.1v2.5M92.7 107.4v2.5"/>
<circle cx="106.7" cy="38.8" r=".51"/>
</g>
<circle cx="92.7" cy="107.4" r=".51" fill="#007f00"/>
<g fill="none" stroke="#007f00" stroke-width=".21">
<path d="M107.9 107.4h34.3"/>
<circle cx="92.7" cy="107.4" r=".51"/>
</g>
<circle cx="107.9" cy="107.4" r=".51" fill="#007f00"/>
<g fill="none" stroke="#007f00" stroke-width=".21">
<path d="M106.7 59.1v7.6M142.2 54.1h-27.9v5h-11.4"/>
<circle cx="107.9" cy="107.4" r=".51"/>
</g>
<circle cx="106.7" cy="59.1" r=".51" fill="#007f00"/>
<g fill="none" stroke="#007f00" stroke-width=".21">
<path d="M106.7 127.7v7.6M142.2 122.6h-27.9v5.1h-12.7"/>
<circle cx="106.7" cy="59.1" r=".51"/>
</g>
<circle cx="106.7" cy="127.7" r=".51" fill="#007f00"/>
<g fill="none" stroke="#007f00" stroke-width=".21">
<path d="M50.8 56.6v50.8h3.8"/>
<circle cx="106.7" cy="127.7" r=".51"/>
</g>
<circle cx="50.8" cy="56.6" r=".51" fill="#007f00"/>
<g fill="none" stroke="#007f00" stroke-width=".21">
<path d="M58.5 38.8h-7.7v17.8h-7.6"/>
<circle cx="50.8" cy="56.6" r=".51"/>
</g>
<g font-size="5.4" fill="#7f7f7f">
<text x="21.6" y="22.9">POWER OUTPUTs</text>
<text x="24.2" y="124.5">OUTPUT FUSES</text>
<text x="181.6" y="167.6">POWER OUTPUTs</text>
</g>
<g font-size="3.6" fill="#7f7f7f">
<text x="250.1" y="20.4">5V_Ausgabe</text>
<text x="250.1" y="90.2">5V_Ausgabe</text>
<text x="124.5" y="163.2">weiß (Reader 1)</text>
<text x="124.5" y="168.3">braun (Reader 1)</text>
<text x="124.5" y="173.1">weiß (Reader 2)</text>
<text x="124.2" y="178.4">braun (Reader 2)</text>
</g>
<g font-size="3.6" fill="#7f0000">
<text x="180.3" y="175.9">TITLE:</text>
<text x="196.8" y="175.9">MOMO_2019</text>
<text x="180.3" y="183.5">Document Number:</text>
<text x="267.9" y="183.5">REV:</text>
<text x="180.3" y="193.7">Date:</text>
<text x="191.8" y="193.7">20.03.2019 10:13</text>
<text x="251.4" y="193.7">Sheet:</text>
<text x="265.4" y="193.7">5/6</text>
</g>
<g font-size="2.5" fill="#7f7f7f">
<text x="151.7" y="23.2">100nF</text>
<text x="154.3" y="20.7">C39</text>
<text x="200.7" y="27.6">L3</text>
<text x="257.8" y="25.7">LSP1</text>
<text x="58.5" y="33.6">F4</text>
<text x="200.5" y="30.4">PIS4728-220M-04</text>
<text x="225.6" y="32.2" transform="rotate(-90 225.6 32.2)">C49</text>
<text x="233.3" y="32.2" transform="rotate(-90 233.3 32.2)">C51</text>
<text x="240.9" y="32.2" transform="rotate(-90 240.9 32.2)">C53</text>
<text x="269.2" y="33.7">UA1</text>
<text x="58.5" y="36.7">MF-USMF150</text>
<text x="207.5" y="41.2">D5</text>
<text x="93.8" y="47.3">4.7µF</text>
<text x="95.9" y="44.8">C33</text>
<text x="114.8" y="47.3">n.b.</text>
<text x="114.9" y="44.8">C35</text>
<text x="203.5" y="43.5">B360B</text>
<text x="222.8" y="43.5">22µF</text>
<text x="230.5" y="43.5">22µF</text>
<text x="239.2" y="43.5">n.b.</text>
<text x="247.4" y="45.2" transform="rotate(-90 247.4 45.2)">R53</text>
<text x="251.3" y="46.2">0</text>
<text x="260.4" y="44.9">(n.b.)</text>
<text x="262.4" y="42.1">R59</text>
<text x="158.1" y="51.5" transform="rotate(-90 158.1 51.5)">TPS54240DGQR</text>
<text x="181.6" y="52.5">R49</text>
<text x="242.1" y="53.5">R54</text>
<text x="27.5" y="56.5">BATT_INPUT</text>
<text x="77.5" y="59.1">PA3_CAM1_ENABLE</text>
<text x="89" y="55.3">GND</text>
<text x="104.2" y="55.3">GND</text>
<text x="155" y="57.7">IC3</text>
<text x="181.6" y="54.8">39K</text>
<text x="198.2" y="54.1">GND</text>
<text x="242.1" y="56.3">53K</text>
<text x="261.7" y="57.4">LED3</text>
<text x="119" y="63.7">C37</text>
<text x="130.8" y="61.4">R47</text>
<text x="197.7" y="64.9">R51</text>
<text x="261.2" y="60.3">(n.b.)</text>
<text x="110" y="70">R43</text>
<text x="119.6" y="66.4">10nF</text>
<text x="134.1" y="68">0</text>
<text x="194.8" y="68">0</text>
<text x="243.3" y="68.7">R55</text>
<text x="243.7" y="71.5">10k</text>
<text x="256.6" y="71.8">GND</text>
<text x="108.8" y="72.8">100K</text>
<text x="129.6" y="74.8">348K</text>
<text x="130.3" y="72.6">R45</text>
<text x="155" y="76.9">GND</text>
<text x="180.6" y="77.8">C43</text>
<text x="195.8" y="77.8">C45</text>
<text x="208.5" y="77.8">C47</text>
<text x="164.7" y="80.1" transform="rotate(-90 164.7 80.1)">C41</text>
<text x="169.4" y="81.6">n.b.</text>
<text x="180.6" y="80.3">4.3nF</text>
<text x="195.8" y="80.3">24pF</text>
<text x="209.3" y="80.3">n.b.</text>
<text x="246.4" y="82">GND</text>
<text x="104.2" y="84.5">GND</text>
<text x="114.4" y="84.5">GND</text>
<text x="124.5" y="84.5">GND</text>
<text x="153" y="89.2">C40</text>
<text x="165.2" y="89.6">GND</text>
<text x="175.3" y="89.6">GND</text>
<text x="190.6" y="89.6">GND</text>
<text x="203.3" y="89.6">GND</text>
<text x="150.4" y="91.7">100nF</text>
<text x="257.8" y="94.3">LSP2</text>
<text x="200.5" y="99">PIS4728-220M-04</text>
<text x="200.7" y="96.2">L4</text>
<text x="225.6" y="100.8" transform="rotate(-90 225.6 100.8)">C50</text>
<text x="233.3" y="100.8" transform="rotate(-90 233.3 100.8)">C52</text>
<text x="240.9" y="100.8" transform="rotate(-90 240.9 100.8)">C54</text>
<text x="53.4" y="102.2">F3</text>
<text x="53.4" y="105.2">MF-USMF150</text>
<text x="269.2" y="102.3">UA2</text>
<text x="97.2" y="113.3">C34</text>
<text x="114.9" y="113.3">C36</text>
<text x="203.5" y="110.8">B360B</text>
<text x="207.5" y="108.5">D6</text>
<text x="222.8" y="112.1">22µF</text>
<text x="230.5" y="112.1">22µF</text>
<text x="239.2" y="112.1">n.b.</text>
<text x="247.4" y="113.7" transform="rotate(-90 247.4 113.7)">R56</text>
<text x="263.6" y="111.9">R60</text>
<text x="95.1" y="115.9">4.7µF</text>
<text x="114.8" y="115.9">n.b.</text>
<text x="252.6" y="114.7">0</text>
<text x="261.7" y="114.7">(n.b.)</text>
<text x="90.3" y="123.9">GND</text>
<text x="105.5" y="123.9">GND</text>
<text x="158.1" y="120.1" transform="rotate(-90 158.1 120.1)">TPS54240DGQR</text>
<text x="181.6" y="123.4">39K</text>
<text x="181.6" y="121.1">R50</text>
<text x="198.2" y="122.6">GND</text>
<text x="242.1" y="122">R57</text>
<text x="242.1" y="124.9">53K</text>
<text x="263" y="125.9">LED4</text>
<text x="76.2" y="127.7">PA4_CAM2_ENABLE</text>
<text x="130.8" y="131.2">R48</text>
<text x="155" y="126.3">IC4</text>
<text x="262.4" y="128.8">(n.b.)</text>
<text x="21.6" y="137.8">UA1</text>
<text x="40.7" y="132.6">F1</text>
<text x="40.7" y="135.7">MF-USMF110</text>
<text x="63.5" y="137.8">VDD_5V_CAM1</text>
<text x="119" y="133.5">C38</text>
<text x="119.6" y="136.2">10nF</text>
<text x="131.6" y="136.6">0</text>
<text x="197.7" y="134.7">R52</text>
<text x="200.1" y="137.1">0</text>
<text x="242.1" y="137.3">R58</text>
<text x="108.8" y="142.7">100K</text>
<text x="110" y="139.8">R44</text>
<text x="129.6" y="143.4">348K</text>
<text x="130.3" y="141.1">R46</text>
<text x="242.1" y="140.1">10K</text>
<text x="256.6" y="140.4">GND</text>
<text x="40.7" y="146.6">F2</text>
<text x="40.7" y="149.6">MF-USMF110</text>
<text x="155" y="145.5">GND</text>
<text x="164.7" y="148.6" transform="rotate(-90 164.7 148.6)">C42</text>
<text x="180.6" y="148.9">4.3nF</text>
<text x="180.6" y="146.3">C44</text>
<text x="195.8" y="148.9">24pF</text>
<text x="195.8" y="146.3">C46</text>
<text x="208.5" y="146.3">C48</text>
<text x="209.3" y="148.9">n.b</text>
<text x="21.6" y="151.8">UA2</text>
<text x="63.5" y="151.8">VDD_5V_CAM2</text>
<text x="104.2" y="153.1">GND</text>
<text x="114.4" y="153.1">GND</text>
<text x="124.5" y="153.1">GND</text>
<text x="171.2" y="150.2">n.b.</text>
<text x="246.4" y="150.5">GND</text>
<text x="165.2" y="158.1">GND</text>
<text x="175.3" y="158.1">GND</text>
<text x="190.6" y="158.1">GND</text>
<text x="203.3" y="158.1">GND</text>
<text x="62.3" y="164.5">PWR_OUT_UA1 X10-1</text>
<text x="96.5" y="163.2">VDD_5V_CAM1</text>
<text x="66.1" y="169.5">GND_OUT1 X10-2</text>
<text x="96.5" y="173.4">VDD_5V_CAM2</text>
<text x="62.3" y="174.6">PWR_OUT_UA1 X10-3</text>
<text x="66.1" y="179.7">GND_OUT2 X10-4</text>
<text x="75.3" y="185.8">MKDS1/4-3,81</text>
<text x="119.4" y="186.1">GND</text>
</g>
<g font-size="2.1" fill="#7f7f7f">
<text x="143.3" y="33.4">1</text>
<text x="147.1" y="34.5">BOOT</text>
<text x="165.2" y="34.5">PH</text>
<text x="170.5" y="33.4">10</text>
<text x="207.3" y="33.4">1</text>
<text x="218.2" y="33.4">2</text>
<text x="143.3" y="38.4">2</text>
<text x="147.1" y="39.6">VIN</text>
<text x="170.5" y="41">9</text>
<text x="163.6" y="42.1">GND</text>
<text x="143.3" y="53.7">3</text>
<text x="162.8" y="49.7">VSNS</text>
<text x="170.5" y="48.6">7</text>
<text x="143.3" y="58.8">4</text>
<text x="147.1" y="54.8">ENA</text>
<text x="147.1" y="59.9">SS/TR</text>
<text x="162.3" y="57.4">COMP</text>
<text x="170.5" y="56.2">8</text>
<text x="143.3" y="63.8">5</text>
<text x="147.1" y="65">RT/CLK</text>
<text x="158.2" y="64.4" transform="rotate(-90 158.2 64.4)">EXP</text>
<text x="161.9" y="65">PWGD</text>
<text x="170.5" y="63.8">6</text>
<text x="157.1" y="70.7" transform="rotate(-90 157.1 70.7)">EXP</text>
<text x="143.3" y="101.9">1</text>
<text x="170.5" y="101.9">10</text>
<text x="207.3" y="101.9">1</text>
<text x="218.2" y="101.9">2</text>
<text x="143.3" y="107">2</text>
<text x="147.1" y="103">BOOT</text>
<text x="165.2" y="103">PH</text>
<text x="147.1" y="108.1">VIN</text>
<text x="163.6" y="110.7">GND</text>
<text x="170.5" y="109.6">9</text>
<text x="162.8" y="118.3">VSNS</text>
<text x="170.5" y="117.2">7</text>
<text x="143.3" y="122.2">3</text>
<text x="147.1" y="123.4">ENA</text>
<text x="162.3" y="125.9">COMP</text>
<text x="170.5" y="124.8">8</text>
<text x="143.3" y="127.3">4</text>
<text x="147.1" y="128.4">SS/TR</text>
<text x="143.3" y="132.4">5</text>
<text x="147.1" y="133.5">RT/CLK</text>
<text x="158.2" y="133" transform="rotate(-90 158.2 133)">EXP</text>
<text x="161.9" y="133.5">PWGD</text>
<text x="170.5" y="132.4">6</text>
<text x="157.1" y="139.2" transform="rotate(-90 157.1 139.2)">EXP</text>
<text x="90.5" y="162.9">1</text>
<text x="90.5" y="167.9">2</text>
<text x="90.5" y="173">3</text>
<text x="90.5" y="178.1">4</text>
</g>
</svg>
